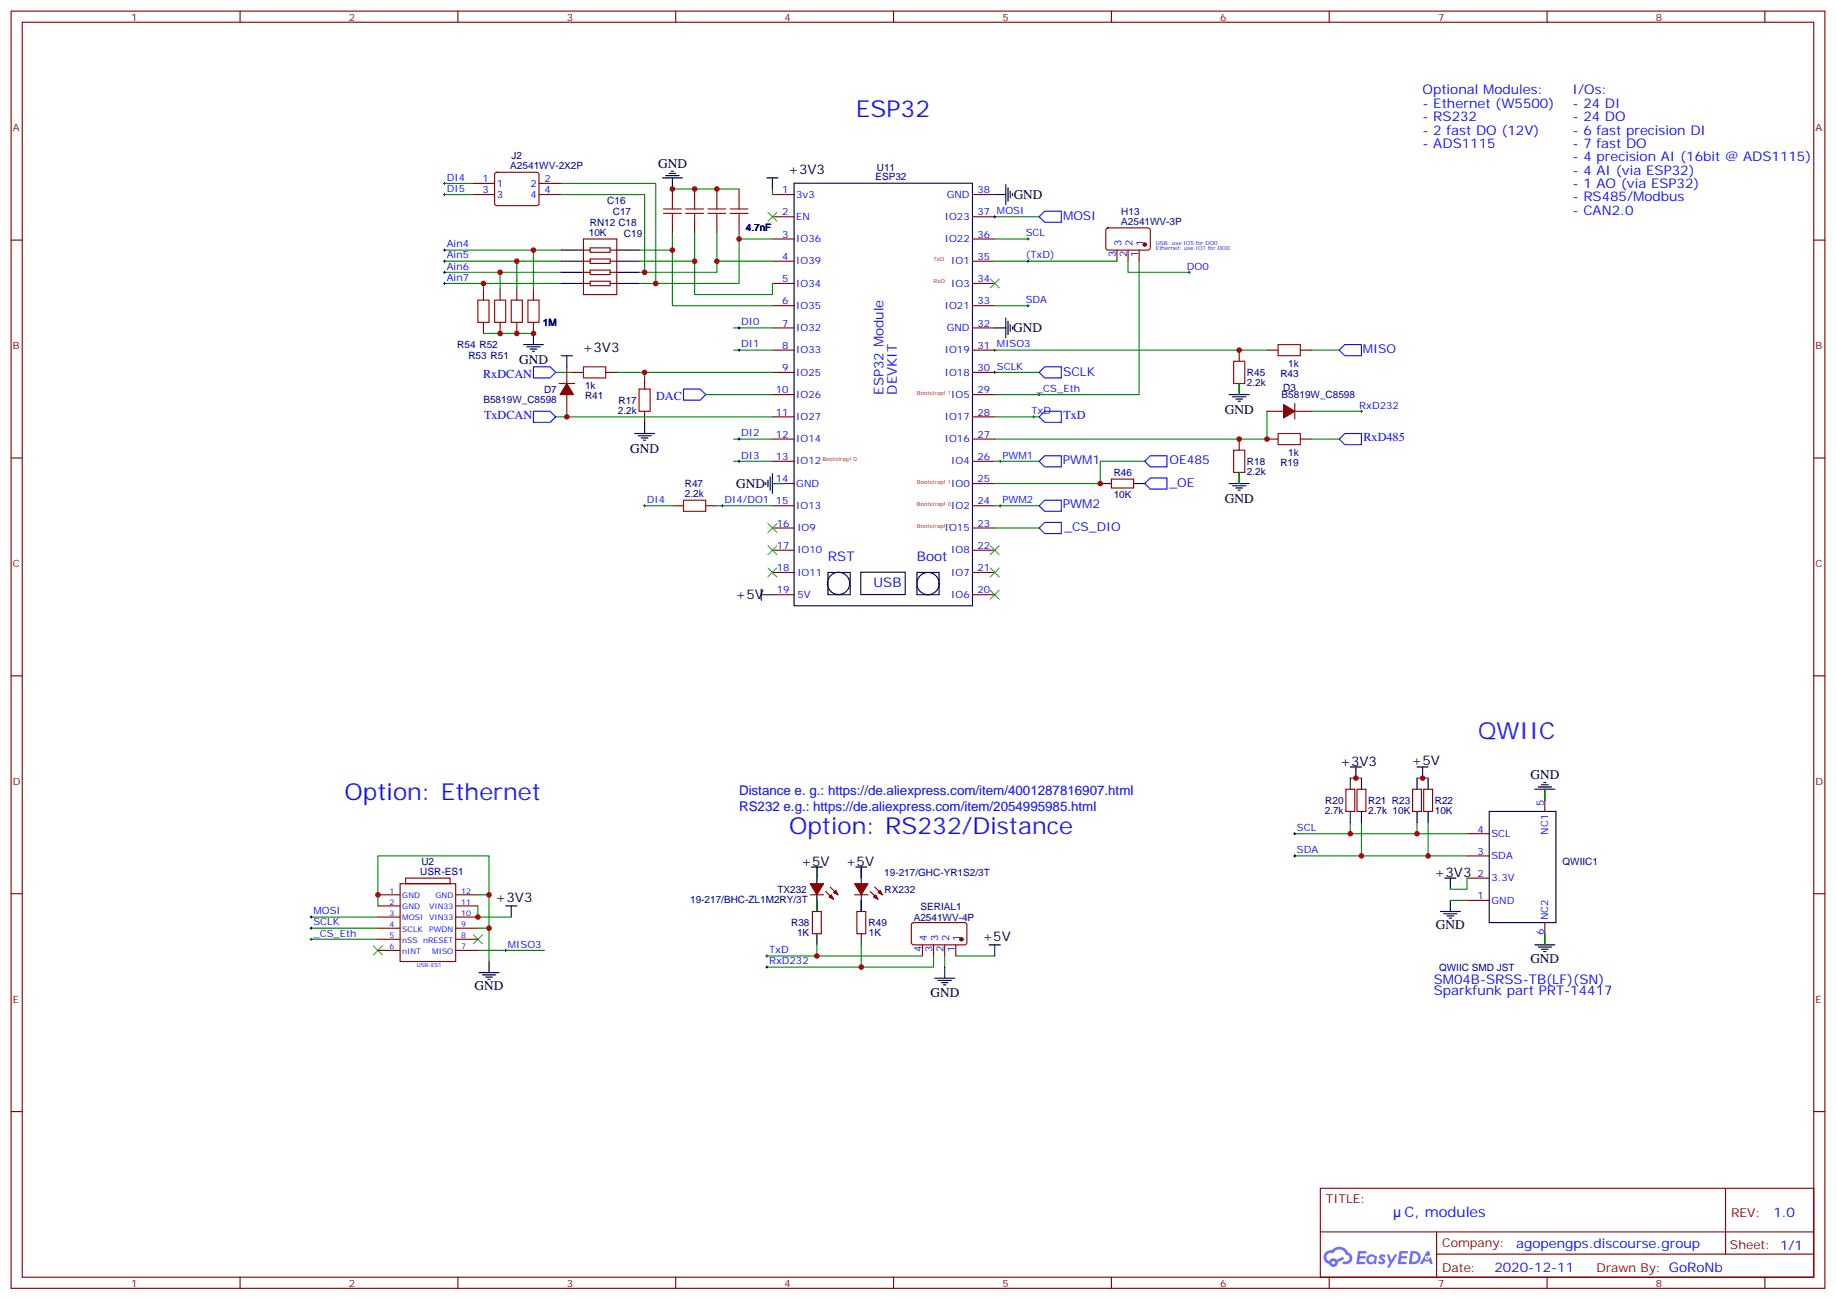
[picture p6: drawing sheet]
<svg xmlns="http://www.w3.org/2000/svg" width="583mm" height="413mm" viewBox="0 0 583 413" stroke-linecap="round" stroke-linejoin="round" font-family="sans-serif">
<g fill="none" stroke="#870000" stroke-width=".35">
<path d="M3.5 3.5h575.8v405.4h-575.8zM7.1 7.1h568.6v398.2h-568.6zM76.2 3.5v3.6M145.3 3.5v3.6M214.5 3.5v3.6M283.6 3.5v3.6M352.8 3.5v3.6M421.9 3.5v3.6M491.1 3.5v3.6M560.2 3.5v3.6M3.5 76.2h3.6M575.7 76.2h3.6"/>
<path d="M3.5 145.3h3.6M575.7 145.3h3.6M3.5 214.5h3.6M575.7 214.5h3.6M3.5 283.6h3.6M575.7 283.6h3.6M3.5 352.8h3.6M575.7 352.8h3.6M419.1 377.1h156.6v28.2h-156.6zM547.7 377.1v20.9M419.1 391h156.5M456 398h119.6"/>
<path d="M456 391v14.1M76.2 405.3v3.6M145.3 405.3v3.6M214.5 405.3v3.6M283.6 405.3v3.6M352.8 405.3v3.6M421.9 405.3v3.6M491.1 405.3v3.6M560.2 405.3v3.6"/>
</g>
<g fill="#5487ff">
<path d="M438.1 398.3a1.22 1.22 0 0 1 1.7 .3l-.4 .5a.47 .47 0 0 0-.3-.4 .47 .47 0 0 0-.5 .2l.1 .3a1.14 1.14 0 0 1 .8 1.7 1.14 1.14 0 0 1-1.9 0l-.2-.2 .5-.5 .7 .4a.29 .29 0 0 0 .3-.3 .29 .29 0 0 0-.2-.3 1.04 1.04 0 0 1-.6-1.7z"/>
<path d="M431.1 397h2.3l.4 .2-.2 .5-1.8 .1-.1 .8h1.5l.3 .4-.3 .4h-1.6l-.2 1.1h1.7l.2 .3-.2 .3-2.6 .1z"/>
<path d="M444.2 397.1l2.7 .1-.1 .5-1.8 .1-.2 .8h1.6l.3 .4-.4 .4h-1.6l-.1 1.1h1.7l.2 .3-.2 .3-2.7 .1z"/>
<path d="M453 397.1h.7l.3 1.2-.6 .3a.69 .69 0 0 0-1 .3 .69 .69 0 0 0 .4 1 .69 .69 0 0 0 .9-.7l.5-.2 .6 2.2h-.8l-.3-.9h-1.7l-.5 .9h-.8z"/>
<path d="M440.2 398.1h.8l.6 1.9 1.1-1.9h.9l-2.6 4.2h-.8l.9-1.5z"/>
<path d="M447.8 397.1l-.6 4.1h1.3a2.11 2.11 0 0 0 2.5-2.1 2.11 2.11 0 0 0-2.5-2zM448.5 397.8a1.43 1.43 0 0 1 1.6 1.6 1.43 1.43 0 0 1-2 1.1z"/>
<path d="M434.1 398.7a1.54 1.54 0 0 0-.1 2.1 1.54 1.54 0 0 0 2.1 .2l.7 .2 .3-2.3-.6-.3a1.49 1.49 0 0 0-2.4 .1zM434.3 399.7a.95 .95 0 0 1 1.9 0 .95 .95 0 0 1-1.9 0z"/>
<path d="M420.8 397.4a2.18 2.18 0 0 0 1.1 3.7 1.44 1.44 0 0 0 1.6 1 1.44 1.44 0 0 0 1.2-1.5l2-1-.5-.8-1.9 1a1.47 1.47 0 0 0-2.4 .4 1.39 1.39 0 0 1-.7-1.9 1.39 1.39 0 0 1 2-.5 2.12 2.12 0 0 1 2.2-1.3 2.12 2.12 0 0 1 1.9 1.7 1.14 1.14 0 0 1 1 1.4 1.14 1.14 0 0 1-1.6 .8 .43 .43 0 0 0-.5 .3 .43 .43 0 0 0 .4 .5 1.98 1.98 0 0 0 2.5-1.2 1.98 1.98 0 0 0-1.2-2.5 3.1 3.1 0 0 0-5.3-.7l-.9 .1zM422.7 400.7a.55 .55 0 0 1 1.1 0 .55 .55 0 0 1-1.1 0z"/>
<circle cx="453" cy="399.2" r=".26"/>
</g>
<g fill="none" stroke="#00f" stroke-width=".35">
<path d="M329.8 68.8l1.8-1.8h5.3v3.6h-5.3zM169.3 116.4h5.3l1.8 1.8-1.8 1.7h-5.3zM329.8 118.2l1.8-1.8h5.3v3.5h-5.3zM425.1 111.1l1.8-1.7h5.3v3.5h-5.3zM169.3 130.5h5.3l1.8 1.8-1.8 1.8h-5.3zM217 123.5h5.2l1.8 1.7-1.8 1.8h-5.2zM329.8 132.3l1.8-1.8h5.3v3.6h-5.3zM425.1 139.3l1.8-1.7h5.3v3.5h-5.3zM329.8 146.4l1.8-1.8h5.3v3.6h-5.3zM363.4 153.5l1.7-1.8h5.3v3.5h-5.3zM365.1 144.6h5.3v3.6h-5.3l-1.7-1.8zM329.8 167.6l1.8-1.8h5.3v3.5h-5.3z"/>
<path d="M329.8 160.5l1.8-1.8h5.3v3.6h-5.3z"/>
</g>
<g fill="none" stroke="#008700" stroke-width=".35">
<path d="M141.1 58.2h8.8M178.2 58.2h29.9v31.8M213.4 60h21.2M245.2 60v1.7M141.1 79.4h37.1M141.1 61.7h8.8M169.3 79.4v12.3M178.2 61.7h26.4v24.7M213.4 79.4v17.6h31.8M213.4 74.1v5.3h-10.6M220.5 74.1v8.8h-17.7M227.5 74.1v12.3h-24.7"/>
<path d="M234.6 74.1v15.9h-31.8M234.6 75.8h10.6M315.7 68.8h14.1M315.7 75.8h10.6M141.1 82.9h37.1M141.1 86.4h37.1M141.1 90h37.1M153.5 90v1.7M158.7 86.4v5.3M164 82.9v8.8M220.5 82.9v10.6h24.7v-3.5M227.5 82.9h17.7"/>
<path d="M315.7 82.9h38.8M315.7 97h10.6M358.1 82.9v3.5h19.4M361.6 82.9v42.3h-45.9M153.5 105.8h15.8M176.4 118.2h5.3M195.8 118.2h49.4M204.6 118.2v1.7M232.8 104.1h12.4M232.8 111.1h12.4M315.7 118.2h14.1M315.7 111.1h86.5"/>
<path d="M416.3 111.1h8.8M176.4 132.3h68.8M179.9 130.5v1.8M224 125.2h21.2M232.8 139.3h12.4M315.7 132.3h14.1M393.3 121.7v3.5M402.2 130.5v8.8h-86.5M416.3 139.3h8.8M416.3 130.5h15.9M232.8 146.4h12.4M245.2 153.5h3.5"/>
<path d="M315.7 146.4h14.1M363.4 146.4h-14.2v7.1h-33.5M393.3 149.9v3.6M204.6 160.5h8.8M227.5 160.5h17.7M315.7 167.6h14.1M315.7 160.5h14.1M428.6 246.9h3.6M449.8 246.9h3.5M490.4 250.5v3.5M259.3 275.2v3.5M273.4 275.2v3.5"/>
<path d="M411 271.6h54.7M411 264.6h54.7M428.6 261.1v3.5M432.2 261.1v10.5M449.8 261.1v3.5M453.3 261.1v10.5M465.7 278.7v3.5h-5.3M98.8 291h21.1M98.8 294.6h21.1M98.8 298.1h21.1M119.9 287.5v-15.9h35.3v23M151.7 287.5v3.5h10.6"/>
<path d="M151.7 294.6h3.5v10.6M151.7 284h3.5M259.3 285.7v3.6M259.3 299.9v3.5M273.4 285.7v3.6M273.4 299.9v7M460.4 285.7h5.3M490.4 296.3v3.6M151.7 301.6h21.2M243.4 303.4h49.4M296.3 303.4v3.5h-52.9M299.9 303.4v3.5"/>
<path d="M303.4 303.4h12.3"/>
</g>
<g fill="none" stroke="#3c3" stroke-width=".35">
<path d="M243.8 67.4l2.8 2.8M246.6 67.4l-2.8 2.8M314.3 88.5l2.8 2.9M317.1 88.5l-2.8 2.9M243.8 173.2l2.8 2.8M243.8 166.2l2.8 2.8M246.6 173.2l-2.8 2.8M246.6 166.2l-2.8 2.8M314.3 173.2l2.8 2.8M317.1 173.2l-2.8 2.8M243.8 180.3l2.8 2.8M246.6 180.3l-2.8 2.8"/>
<path d="M314.3 180.3l2.8 2.8M314.3 187.3l2.8 2.8M317.1 180.3l-2.8 2.8M317.1 187.3l-2.8 2.8M150.3 296.7l2.8 2.8M153.1 296.7l-2.8 2.8M118.5 300.2l2.9 2.8M121.4 300.2l-2.9 2.8"/>
</g>
<g fill="none" stroke="#000" stroke-width=".32">
<path d="M140.8 58.2h.7M141.1 57.9v.7M140.8 61.7h.7M140.8 79.4h.7M141.1 61.4v.7M141.1 79v.7M315.4 68.8h.7M315.7 68.4v.7M326 75.8h.7M326.3 75.5v.7M140.8 90h.7M140.8 86.4h.7"/>
<path d="M140.8 82.9h.7M141.1 82.5v.8M141.1 86.1v.7M141.1 89.6v.7M326 82.9h.7M326 97h.7M326.3 82.5v.8M326.3 96.7v.7M377.1 86.4h.7M377.5 86.1v.7M234.2 111.1h.7M234.2 104.1h.7"/>
<path d="M234.6 103.7v.7M234.6 110.8v.7M315.4 118.2h.7M315.4 111.1h.7M315.7 110.8v.7M315.7 117.8v.7M234.2 139.3h.7M234.6 139v.7M327.7 132.3h.7M328.1 131.9v.7M329.5 125.2h.7M329.8 124.9v.7"/>
<path d="M431.8 130.5h.7M432.2 130.2v.7M234.2 146.4h.7M234.6 146v.8M317.1 146.4h.8M317.5 146v.8M204.3 160.5h.7M204.6 160.2v.7M229 160.5h.7M229.3 160.2v.7M317.1 160.5h.8M317.5 160.2v.7"/>
<path d="M410.6 271.6h.7M410.6 264.6h.7M411 264.2v.7M411 271.3v.7M98.4 298.1h.7M98.4 291h.7M98.4 294.6h.7M98.8 290.7v.7M98.8 294.2v.7M98.8 297.7v.7M160.2 301.6h.7M160.5 301.3v.7"/>
<path d="M243.1 303.4h.7M243.1 306.9h.7M243.4 303v.7M243.4 306.6v.7"/>
</g>
<g fill="none" stroke="#000" stroke-width=".35">
<path d="M210.3 56.4h6.3M211.3 55.7h4.2M212.4 55h2.1M213.1 54.3h.7M213.4 56.4v3.6M243.4 56.4h3.5M245.2 56.4v3.6M252.1 58.2h56.6v134.1h-56.6zM319.3 58.6v6.3M320 59.6v4.3M178.2 79.4h7M195.8 79.4h7"/>
<path d="M315.7 61.7h3.6M320.7 60.7v2.1M321.4 61.4v.7M178.2 82.9h7M178.2 86.4h7M178.2 90h7M195.8 82.9h7M195.8 86.4h7M195.8 90h7M166.2 109.4h6.3M167.2 110.1h4.2M168.3 110.8h2.1"/>
<path d="M169 111.5h.7M169.3 105.8v3.6M178.2 112.9h3.5M179.9 112.9v3.5M315.7 104.1h3.6M319.3 100.9v6.3M320 102v4.2M320.7 103v2.1M321.4 103.7v.7M201.4 137.6h6.4M202.5 138.3h4.2M203.6 139h2.1"/>
<path d="M204.3 139.7h.7M204.6 134.1v3.5M390.2 125.2h6.3M391.2 125.9h4.3M392.3 126.6h2.1M393 127.4h.7M393.3 121.7v3.5M243.1 153.1v.7M243.8 152.4v2.1M244.5 151.3v4.3M245.2 153.5h3.5M245.2 150.3v6.3"/>
<path d="M349.2 153.5h3.6M359.8 153.5h3.6M390.2 153.5h6.3M391.2 154.2h4.3M392.3 154.9h2.1M393 155.6h.7M393.3 149.9v3.6M241.7 188.7h3.5M241.7 187v3.5M262.8 181.7h7.1v7h-7.1zM273.2 181.6h14.1v7.1h-14.1zM291 181.7h7.1v7h-7.1z"/>
<path d="M428.6 243.4h3.6M428.6 246.9v3.6M428.6 257.5v3.6M430.4 243.4v3.5M432.2 246.9v3.6M432.2 257.5v3.6M449.8 243.4h3.5M449.8 246.9v3.6M449.8 257.5v3.6M451.6 243.4v3.5M453.3 246.9v3.6M453.3 257.5v3.6"/>
<path d="M472.7 257.5h21.2v35.3h-21.2zM487.2 250.5h6.3M488.2 249.8h4.3M489.3 249.1h2.1M490 248.4h.7M490.4 250.5v3.5M257.5 275.2h3.6M259.3 275.2v5.3M271.6 275.2h3.6M273.4 275.2v5.3M458.6 278.7h3.5M460.4 278.7v3.5"/>
<path d="M160.5 287.5h3.5M162.3 287.5v3.5M259.3 284v5.3M259.3 296.3v3.6M273.4 284v5.3M273.4 296.3v3.6M314 299.9h3.5M315.7 299.9v3.5M457.2 289.3h6.3M458.3 290h4.2M459.3 290.7h2.1M460 291.4h.7"/>
<path d="M460.4 285.7v3.6M487.2 299.9h6.3M490.4 296.3v3.6M152 308.7h6.4M153.1 309.4h4.2M154.2 310.1h2.1M154.9 310.8h.7M155.2 305.2v3.5M296.7 310.4h6.3M297.7 311.1h4.3M298.8 311.9h2.1M299.5 312.6h.7"/>
<path d="M299.9 306.9v3.5M488.2 300.6h4.3M489.3 301.3h2.1M490 302h.7"/>
<circle cx="266.2" cy="185.2" r="3.5"/>
<circle cx="294.6" cy="185.2" r="3.5"/>
</g>
<g fill="none" stroke="#870000" stroke-width=".35">
<path d="M149.9 58.2h7.1M157.2 54.9l.5-.2h12.7l.5 .2 .2 .5-.1 9.4-.6 .5-13-.1-.4-.6v-9.2zM171.1 58.2h7.1M213.4 60v3.5M220.5 60v3.5M227.5 60v3.5M234.6 60v3.5M149.9 61.7h7.1M171.1 61.7h7.1M185.2 75.8h10.6v17.7h-10.6zM185.2 79.4h2.1M187.3 78.7h6.4v1.4h-6.4z"/>
<path d="M193.7 79.4h2.1M213.4 70.6v3.5M220.5 70.6v3.5M227.5 70.6v3.5M234.6 70.6v3.5M245.2 75.8h7M245.2 68.8h7M245.2 61.7h7M308.7 75.8h7M308.7 68.8h7M308.7 61.7h7M351.2 72.5l.5-.2 13 .1 .4 .6v5.9l-.7 .5-13-.1-.4-.6v-5.7z"/>
<path d="M354.5 79.4v3.5M358.1 79.4v3.5M361.6 79.4v3.5M153.5 91.7v3.5M158.7 91.7v3.5M164 91.7v3.5M169.3 91.7v3.5M185.2 90h2.1M185.2 82.9h2.1M185.2 86.4h2.1M187.3 82.2h6.4v1.4h-6.4zM187.3 85.7h6.4v1.4h-6.4z"/>
<path d="M187.3 89.3h6.4v1.4h-6.4zM193.7 90h2.1M193.7 82.9h2.1M193.7 86.4h2.1M245.2 97h7M245.2 90h7M245.2 82.9h7M308.7 97h7M308.7 90h7M308.7 82.9h7M153.5 102.3v3.5M158.7 102.3v3.5"/>
<path d="M164 102.3v3.5M169.3 102.3v3.5M179.9 116.4v5.3M181.7 118.2h3.5M192.3 118.2h3.5M204.6 119.9v3.6M245.2 118.2h7M245.2 111.1h7M245.2 104.1h7M308.7 118.2h7M308.7 111.1h7M308.7 104.1h7"/>
<path d="M393.3 111.1v3.6M402.2 111.1h3.5M412.7 111.1h3.6M177.4 121.7h5M179.9 125.2v5.3M204.6 130.5v3.6M245.2 139.3h7M245.2 132.3h7M245.2 125.2h7M308.7 139.3h7M308.7 132.3h7M308.7 125.2h7"/>
<path d="M393.3 121.7v3.5M393.3 139.3v3.6M402.2 139.3h3.5M402.2 130.5h5.3M411 128.1v4.9M411 130.5h5.3M412.7 139.3h3.6M245.2 153.5h7M245.2 146.4h7M308.7 153.5h7M308.7 146.4h7M352.8 152h7v2.9h-7z"/>
<path d="M393.3 149.9v3.6M213.4 160.5h3.6M224 160.5h3.5M245.2 160.5h7M245.2 167.6h7M245.2 174.6h7M308.7 160.5h7M308.7 167.6h7M308.7 174.6h7M245.2 181.7h7M245.2 188.7h7M308.7 181.7h7"/>
<path d="M308.7 188.7h7M427.2 250.5h2.8v7h-2.8zM430.7 250.5h2.9v7h-2.9zM448.4 250.5h2.8v7h-2.8zM451.9 250.5h2.8v7h-2.8zM490.4 250.5v7M128.8 278.7h14.1v1.8h-14.1zM465.7 278.7h7M465.7 271.6h7M465.7 264.6h7M119.9 284h7.1M119.9 287.5h7.1"/>
<path d="M119.9 291h7.1M119.9 294.6h7.1M119.9 298.1h7.1M127 280.5h17.6v24.7h-17.6zM144.6 284h7.1M144.6 287.5h7.1M144.6 291h7.1M144.6 294.6h7.1M144.6 298.1h7.1M257.2 284h4.2M257.9 289.3h2.8v7h-2.8zM262.1 282.9l2.5 2.5"/>
<path d="M263.5 281.5l2.5 2.5M271.3 284h4.2M272 289.3h2.8v7h-2.8zM276.2 282.9l2.5 2.5M277.6 281.5l2.5 2.5M289.5 293l.5-.2 16.5 .1 .4 .6v5.9l-.7 .5-16.5-.1-.4-.6v-5.7zM292.8 299.9v3.5M296.3 299.9v3.5M299.9 299.9v3.5M303.4 299.9v3.5M465.7 285.7h7M490.4 292.8v7.1"/>
<path d="M119.9 301.6h7.1M144.6 301.6h7.1"/>
</g>
<g fill="#870000" stroke="#870000" stroke-width=".35">
<path d="M257.2 280.5h4.2l-2.1 3.5z"/>
<path d="M263.2 284.7l.7-.7 .7 1.4z"/>
<path d="M264.6 283.3l.7-.7 .7 1.4z"/>
<path d="M271.3 280.5h4.2l-2.1 3.5z"/>
<path d="M277.3 284.7l.7-.7 .7 1.4z"/>
<path d="M278.7 283.3l.7-.7 .7 1.4z"/>
<path d="M179.9 121.7l2.1 3.5h-4.2z"/>
<path d="M407.5 128.4l3.5 2.1-3.5 2.1z"/>
<circle cx="305.2" cy="298.1" r=".53"/>
<circle cx="363.4" cy="77.6" r=".53"/>
</g>
<g fill="none" stroke="#a10000" stroke-width=".35">
<path d="M210.6 67.7h5.7M210.6 66.3h5.7M213.4 63.5v2.8M213.4 67.7v2.9M217.7 67.7h5.6M217.7 66.3h5.6M220.5 63.5v2.8M220.5 67.7v2.9M224.7 67.7h5.7M224.7 66.3h5.7M227.5 63.5v2.8M227.5 67.7v2.9"/>
<path d="M231.8 67.7h5.6M231.8 66.3h5.6M234.6 63.5v2.8M234.6 67.7v2.9M151.7 95.2h3.5v7.1h-3.5zM157 95.2h3.5v7.1h-3.5zM162.3 95.2h3.5v7.1h-3.5zM167.6 95.2h3.5v7.1h-3.5zM185.2 116.4h7.1v3.5h-7.1zM391.6 114.7h3.5v7h-3.5zM405.7 109.4h7v3.5h-7zM202.8 123.5h3.6v7h-3.6z"/>
<path d="M405.7 137.6h7v3.5h-7zM217 158.7h7v3.6h-7zM391.6 142.9h3.5v7h-3.5z"/>
</g>
<g fill="#c00">
<circle cx="155.2" cy="284" r=".88"/>
<circle cx="155.2" cy="294.6" r=".88"/>
<circle cx="393.3" cy="139.3" r=".88"/>
<circle cx="393.3" cy="111.1" r=".88"/>
<circle cx="213.4" cy="60" r=".88"/>
<circle cx="220.5" cy="60" r=".88"/>
<circle cx="227.5" cy="60" r=".88"/>
<circle cx="234.6" cy="75.8" r=".88"/>
<circle cx="227.5" cy="82.9" r=".88"/>
<circle cx="220.5" cy="82.9" r=".88"/>
<circle cx="259.3" cy="303.4" r=".88"/>
<circle cx="273.4" cy="306.9" r=".88"/>
<circle cx="169.3" cy="105.8" r=".88"/>
<circle cx="164" cy="105.8" r=".88"/>
<circle cx="158.8" cy="105.8" r=".88"/>
<circle cx="153.5" cy="90" r=".88"/>
<circle cx="158.8" cy="86.4" r=".88"/>
<circle cx="164" cy="82.9" r=".88"/>
<circle cx="169.3" cy="79.4" r=".88"/>
<circle cx="451.6" cy="246.9" r=".88"/>
<circle cx="432.2" cy="271.6" r=".88"/>
<circle cx="428.6" cy="264.6" r=".88"/>
<circle cx="430.4" cy="246.9" r=".88"/>
<circle cx="449.8" cy="264.6" r=".88"/>
<circle cx="453.3" cy="271.6" r=".88"/>
<circle cx="119.9" cy="284" r=".88"/>
<circle cx="151.7" cy="291" r=".88"/>
<circle cx="402.2" cy="139.3" r=".88"/>
<circle cx="204.6" cy="118.2" r=".88"/>
<circle cx="179.9" cy="132.3" r=".88"/>
<circle cx="213.4" cy="79.4" r=".88"/>
<circle cx="204.6" cy="86.4" r=".88"/>
<circle cx="208.1" cy="90" r=".88"/>
<circle cx="349.3" cy="153.5" r=".88"/>
</g>
<g font-size="7.4" fill="#00f">
<text x="271.6" y="37">ESP32</text>
<text x="469.2" y="234.6">QWIIC</text>
<text x="109.4" y="254">Option: Ethernet</text>
<text x="250.5" y="264.6">Option: RS232/Distance</text>
</g>
<text font-size="4.6" fill="#00f" x="445.8" y="386.1">C, modules</text>
<g font-size="4.2" fill="#00f">
<text x="451.6" y="30">Optional Modules:</text>
<text x="499.2" y="30">I/Os:</text>
<text x="451.6" y="34.2">- Ethernet (W5500)</text>
<text x="499.2" y="34.2">- 24 DI</text>
<text x="451.6" y="38.5">- RS232</text>
<text x="499.2" y="38.5">- 24 DO</text>
<text x="451.6" y="42.7">- 2 fast DO (12V)</text>
<text x="451.6" y="46.9">- ADS1115</text>
<text x="499.2" y="42.7">- 6 fast precision DI</text>
<text x="499.2" y="46.9">- 7 fast DO</text>
<text x="499.2" y="51.2">- 4 precision AI (16bit @ ADS1115)</text>
<text x="499.2" y="55.4">- 4 AI (via ESP32)</text>
<text x="499.2" y="59.6">- 1 AO (via ESP32)</text>
<text x="499.2" y="63.9">- RS485/Modbus</text>
<text x="499.2" y="68.1">- CAN2.0</text>
<text x="280.5" y="125.2" transform="rotate(-90 280.5 125.2)">ESP32 Module</text>
<text x="284.7" y="125.2" transform="rotate(-90 284.7 125.2)">DEVKIT</text>
<text x="262.8" y="178.2">RST</text>
<text x="291" y="178.2">Boot</text>
<text x="277.3" y="186.3">USB</text>
<text x="234.6" y="257.5">RS232 e.g.: https://de.aliexpress.com/item/2054995985.html</text>
<text x="234.6" y="252.2">Distance e. g.: https://de.aliexpress.com/item/4001287816907.html</text>
<text x="455.1" y="312.2">SM04B-SRSS-TB(LF)(SN)</text>
<text x="455.1" y="315.7">Sparkfunk part PRT-14417</text>
<text x="562.9" y="386.4">1.0</text>
<text x="481.3" y="395.9">agopengps.discourse.group</text>
<text x="474.4" y="403.7">2020-12-11</text>
</g>
<g font-size="4.2">
<text x="208.9" y="53.3">GND</text>
<text x="250.2" y="55.4">+3V3</text>
<text x="321.8" y="63.1">GND</text>
<text x="321.6" y="105.5">GND</text>
<text x="184.9" y="111.8">+3V3</text>
<text x="164.8" y="115.4">GND</text>
<text x="388.8" y="131.3">GND</text>
<text x="200.1" y="143.7">GND</text>
<text x="233.7" y="154.9">GND</text>
<text x="388.8" y="159.5">GND</text>
<text x="233.5" y="190.1">+5V</text>
<text x="425.4" y="243.1">+3V3</text>
<text x="448" y="242.7">+5V</text>
<text x="485.8" y="247.2">GND</text>
<text x="254.3" y="274.8">+5V</text>
<text x="268.4" y="274.8">+5V</text>
<text x="455.4" y="278.4">+3V3</text>
<text x="157.3" y="286.3">+3V3</text>
<text x="311.8" y="298.8">+5V</text>
<text x="455.8" y="294.9">GND</text>
<text x="485.8" y="305.5">GND</text>
<text x="150.6" y="314.3">GND</text>
<text x="295.3" y="316.4">GND</text>
</g>
<g font-size="3.9" fill="#00f">
<text x="337.4" y="69.8">MOSI</text>
<text x="432.6" y="112.1">MISO</text>
<text x="153.4" y="119.9">RxDCAN</text>
<text x="337.4" y="119.2">SCLK</text>
<text x="208.3" y="127">DAC</text>
<text x="153.7" y="133">TxDCAN</text>
<text x="337.6" y="133">TxD</text>
<text x="432.8" y="140">RxD485</text>
<text x="337.4" y="147.3">PWM1</text>
<text x="371.2" y="147.4">OE485</text>
<text x="371.2" y="154.5">_OE</text>
<text x="337.4" y="161.4">PWM2</text>
<text x="337.8" y="168.6">_CS_DIO</text>
</g>
<g font-size="3.9" fill="#800">
<text x="420.9" y="381.7">TITLE:</text>
<text x="549.5" y="386.4">REV:</text>
<text x="457.8" y="395.9">Company:</text>
<text x="549.1" y="396.5">Sheet: 1/1</text>
<text x="457.8" y="403.6">Date:</text>
<text x="506.8" y="403.7">Drawn By: GoRoNb</text>
</g>
<g font-size="3.2" fill="#800">
<text x="41.6" y="6.5">1</text>
<text x="110.8" y="6.5">2</text>
<text x="179.9" y="6.5">3</text>
<text x="249.1" y="6.5">4</text>
<text x="318.2" y="6.5">5</text>
<text x="387.3" y="6.5">6</text>
<text x="456.5" y="6.5">7</text>
<text x="525.6" y="6.5">8</text>
<text x="4.1" y="41.6">A</text>
<text x="576.3" y="41.6">A</text>
<text x="4.1" y="110.8">B</text>
<text x="576.3" y="110.8">B</text>
<text x="4.1" y="179.9">C</text>
<text x="576.3" y="179.9">C</text>
<text x="4.1" y="249.1">D</text>
<text x="576.3" y="249.1">D</text>
<text x="4.1" y="318.2">E</text>
<text x="576.3" y="318.2">E</text>
<text x="41.6" y="408.3">1</text>
<text x="110.8" y="408.3">2</text>
<text x="179.9" y="408.3">3</text>
<text x="249.1" y="408.3">4</text>
<text x="318.2" y="408.3">5</text>
<text x="387.3" y="408.3">6</text>
<text x="456.5" y="408.3">7</text>
<text x="525.6" y="408.3">8</text>
</g>
<g font-size="3.2" fill="#000080">
<text x="162" y="53.6">A2541WV-2X2P</text>
<text x="162.3" y="50.4">J2</text>
<text x="277.9" y="57.1">ESP32</text>
<text x="278.3" y="54.2">U11</text>
<text x="192.8" y="64.6">C16</text>
<text x="187.2" y="71.6">RN12 C18</text>
<text x="194.5" y="68.2">C17</text>
<text x="355.9" y="71.3">A2541WV-3P</text>
<text x="355.9" y="68.1">H13</text>
<text x="186.9" y="74.8">10K</text>
<text x="198.1" y="75.2">C19</text>
<text x="236.7" y="73.4">4.7nF</text>
<text x="172.3" y="103.4">1M</text>
<text x="145.2" y="110.5">R54 R52</text>
<text x="148.7" y="114">R53 R51</text>
<text x="395.8" y="119.4">R45</text>
<text x="406.4" y="119.6">R43</text>
<text x="408.9" y="116.4">1k</text>
<text x="172.7" y="124.6">D7</text>
<text x="185.7" y="123.5">1k</text>
<text x="395.8" y="122.5">2.2k</text>
<text x="407.3" y="124.1">D3</text>
<text x="153.4" y="127.8">B5819W_C8598</text>
<text x="185.7" y="126.7">R41</text>
<text x="196.1" y="131.3">2.2k</text>
<text x="196.3" y="128.2">R17</text>
<text x="406.8" y="126.4">B5819W_C8598</text>
<text x="395.8" y="147.6">R18</text>
<text x="406.4" y="147.8">R19</text>
<text x="408.9" y="144.6">1k</text>
<text x="217.4" y="154.5">R47</text>
<text x="353.5" y="151.1">R46</text>
<text x="395.8" y="150.7">2.2k</text>
<text x="217.4" y="157.7">2.2k</text>
<text x="353.5" y="158.2">10K</text>
<text x="420.7" y="255.1">R20</text>
<text x="434.3" y="255.1">R21 R23</text>
<text x="455.4" y="255.2">R22</text>
<text x="420.5" y="258.4">2.7k</text>
<text x="434.3" y="258.4">2.7k 10K</text>
<text x="455.4" y="258.3">10K</text>
<text x="133.7" y="274.5">U2</text>
<text x="496" y="274.6">QWIIC1</text>
<text x="133.4" y="277.6">USR-ES1</text>
<text x="280.7" y="278.1">19-217/GHC-YR1S2/3T</text>
<text x="219.1" y="286.5">19-217/BHC-ZL1M2RY/3T</text>
<text x="246.8" y="283.3">TX232</text>
<text x="280.8" y="283.4">RX232</text>
<text x="251.1" y="294">R38</text>
<text x="275.7" y="294">R49</text>
<text x="290" y="292.2">A2541WV-4P</text>
<text x="292.2" y="288.7">SERIAL1</text>
<text x="253" y="297.1">1K</text>
<text x="275.8" y="297.1">1K</text>
<text x="456.8" y="308.1">QWIIC SMD JST</text>
</g>
<g font-size="3.2" fill="#00f">
<text x="141.8" y="57.3">DI4</text>
<text x="153.2" y="57.9">1</text>
<text x="157.7" y="59.3">1</text>
<text x="168.4" y="59.3">2</text>
<text x="172.9" y="57.9">2</text>
<text x="141.8" y="60.9">DI5</text>
<text x="153.2" y="61.4">3</text>
<text x="157.7" y="62.8">3</text>
<text x="168.4" y="62.8">4</text>
<text x="172.9" y="61.4">4</text>
<text x="248.3" y="61.3">1</text>
<text x="252.8" y="62.7">3v3</text>
<text x="300.5" y="62.7">GND</text>
<text x="310.3" y="61.3">38</text>
<text x="248.3" y="68.4">2</text>
<text x="252.8" y="69.8">EN</text>
<text x="299.9" y="69.8">IO23</text>
<text x="310.3" y="68.4">37 MOSI</text>
<text x="248.3" y="75.4">3</text>
<text x="252.8" y="76.9">IO36</text>
<text x="299.9" y="76.9">IO22</text>
<text x="310.3" y="75.4">36</text>
<text x="325.6" y="75">SCL</text>
<text x="141.8" y="78.5">Ain4</text>
<text x="141.8" y="82">Ain5</text>
<text x="248.3" y="82.5">4</text>
<text x="252.8" y="83.9">IO39</text>
<text x="302" y="83.9">IO1</text>
<text x="310.3" y="82.5">35</text>
<text x="325.6" y="82">(TxD)</text>
<text x="354.2" y="81.6" transform="rotate(-90 354.2 81.6)">3</text>
<text x="356" y="78.1" transform="rotate(-90 356 78.1)">3</text>
<text x="357.7" y="81.6" transform="rotate(-90 357.7 81.6)">2</text>
<text x="359.5" y="78.1" transform="rotate(-90 359.5 78.1)">2</text>
<text x="361.2" y="81.6" transform="rotate(-90 361.2 81.6)">1</text>
<text x="363" y="78.1" transform="rotate(-90 363 78.1)">1</text>
<text x="141.8" y="89.1">Ain7</text>
<text x="141.8" y="85.5">Ain6</text>
<text x="248.3" y="89.6">5</text>
<text x="310.3" y="89.6">34</text>
<text x="376.8" y="85.5">DO0</text>
<text x="252.8" y="91">IO34</text>
<text x="302" y="91">IO3</text>
<text x="248.3" y="96.6">6</text>
<text x="252.8" y="98">IO35</text>
<text x="299.9" y="98">IO21</text>
<text x="310.3" y="96.6">33</text>
<text x="325.6" y="96.1">SDA</text>
<text x="235.3" y="103.2">DI0</text>
<text x="248.3" y="103.7">7</text>
<text x="252.8" y="105.1">IO32</text>
<text x="300.5" y="105.1">GND</text>
<text x="310.3" y="103.7">32</text>
<text x="235.3" y="110.2">DI1</text>
<text x="248.3" y="110.7">8</text>
<text x="252.8" y="112.1">IO33</text>
<text x="299.9" y="112.1">IO19</text>
<text x="310.3" y="110.7">31 MISO3</text>
<text x="248.3" y="117.8">9</text>
<text x="252.8" y="119.2">IO25</text>
<text x="299.9" y="119.2">IO18</text>
<text x="310.3" y="117.8">30 SCLK</text>
<text x="246.3" y="124.8">10</text>
<text x="310.3" y="124.8">29</text>
<text x="329.1" y="124.4">_CS_Eth</text>
<text x="246.3" y="131.9">11</text>
<text x="252.8" y="126.2">IO26</text>
<text x="302" y="126.2">IO5</text>
<text x="310.3" y="131.9">28</text>
<text x="327.4" y="131.4">TxD</text>
<text x="431.4" y="129.6">RxD232</text>
<text x="252.8" y="133.3">IO27</text>
<text x="299.9" y="133.3">IO17</text>
<text x="235.3" y="138.5">DI2</text>
<text x="246.3" y="138.9">12</text>
<text x="252.8" y="140.4">IO14</text>
<text x="299.9" y="140.4">IO16</text>
<text x="310.3" y="138.9">27</text>
<text x="235.3" y="145.5">DI3</text>
<text x="246.3" y="146">13</text>
<text x="252.8" y="147.4">IO12</text>
<text x="302" y="147.4">IO4</text>
<text x="310.3" y="146">26</text>
<text x="318.2" y="145.5">PWM1</text>
<text x="246.3" y="153.1">14</text>
<text x="252.8" y="154.5">GND</text>
<text x="302" y="154.5">IO0</text>
<text x="310.3" y="153.1">25</text>
<text x="205.3" y="159.6">DI4</text>
<text x="230" y="159.6">DI4/DO1</text>
<text x="246.3" y="160.1">15</text>
<text x="252.8" y="161.5">IO13</text>
<text x="302" y="161.5">IO2</text>
<text x="310.3" y="160.1">24</text>
<text x="318.2" y="159.6">PWM2</text>
<text x="246.6" y="167.2">16</text>
<text x="310.3" y="167.2">23</text>
<text x="253.1" y="168.6">IO9</text>
<text x="299.9" y="168.6">IO15</text>
<text x="246.6" y="174.2">17</text>
<text x="253.1" y="175.6">IO10</text>
<text x="302" y="175.6">IO8</text>
<text x="310.3" y="174.2">22</text>
<text x="246.6" y="181.3">18</text>
<text x="253.1" y="182.7">IO11</text>
<text x="302" y="182.7">IO7</text>
<text x="310.3" y="181.3">21</text>
<text x="246.6" y="188.3">19</text>
<text x="253.1" y="189.7">5V</text>
<text x="302" y="189.7">IO6</text>
<text x="310.3" y="188.3">20</text>
<text x="490" y="255.8" transform="rotate(-90 490 255.8)">5</text>
<text x="411.7" y="263.7">SCL</text>
<text x="468.9" y="264.2">4</text>
<text x="473.4" y="265.6">SCL</text>
<text x="491.4" y="264.8" transform="rotate(-90 491.4 264.8)">NC1</text>
<text x="411.7" y="270.8">SDA</text>
<text x="468.9" y="271.3">3</text>
<text x="473.4" y="272.7">SDA</text>
<text x="468.9" y="278.3">2</text>
<text x="473.4" y="279.8">3.3V</text>
<text x="468.9" y="285.4">1</text>
<text x="473.4" y="286.8">GND</text>
<text x="99.5" y="290.2">MOSI</text>
<text x="99.5" y="293.7">SCLK</text>
<text x="491.4" y="292.1" transform="rotate(-90 491.4 292.1)">NC2</text>
<text x="99.5" y="297.2">_CS_Eth</text>
<text x="294.2" y="298.6" transform="rotate(-90 294.2 298.6)">4</text>
<text x="297.7" y="298.6" transform="rotate(-90 297.7 298.6)">3</text>
<text x="301.3" y="298.6" transform="rotate(-90 301.3 298.6)">2</text>
<text x="304.8" y="298.6" transform="rotate(-90 304.8 298.6)">1</text>
<text x="490" y="296.6" transform="rotate(-90 490 296.6)">6</text>
<text x="161.2" y="300.7">MISO3</text>
<text x="244.1" y="302.5">TxD</text>
<text x="292.5" y="302.1" transform="rotate(-90 292.5 302.1)">4</text>
<text x="296" y="302.1" transform="rotate(-90 296 302.1)">3</text>
<text x="299.5" y="302.1" transform="rotate(-90 299.5 302.1)">2</text>
<text x="303" y="302.1" transform="rotate(-90 303 302.1)">1</text>
<text x="244.1" y="306">RxD232</text>
</g>
<g font-size="2.5" fill="#00f">
<text x="123.7" y="283.6">1</text>
<text x="123.7" y="287.2">2</text>
<text x="127.7" y="285">GND</text>
<text x="138.3" y="285">GND</text>
<text x="146.4" y="287.2">11</text>
<text x="146.4" y="283.6">12</text>
<text x="123.7" y="290.7">3</text>
<text x="127.7" y="288.6">GND</text>
<text x="127.7" y="292.1">MOSI</text>
<text x="136.2" y="292.1">VIN33</text>
<text x="136.2" y="288.6">VIN33</text>
<text x="146.4" y="290.7">10</text>
<text x="123.7" y="294.2">4</text>
<text x="123.7" y="297.7">5</text>
<text x="127.7" y="295.6">SCLK</text>
<text x="127.7" y="299.2">nSS nRESET</text>
<text x="136.3" y="295.6">PWDN</text>
<text x="146.4" y="297.7">8</text>
<text x="146.4" y="294.2">9</text>
<text x="123.7" y="301.3">6</text>
<text x="127.7" y="302.7">nINT</text>
<text x="137.2" y="302.7">MISO</text>
<text x="146.4" y="301.3">7</text>
</g>
<g font-size="1.8" fill="#00f">
<text x="366.9" y="77.6">USB: use IO5 for DO0</text>
<text x="366.9" y="79.4">Ethernet: use IO1 for DO0</text>
<text x="132.3" y="306.9">USR-ES1</text>
</g>
<g font-size="1.8" fill="#f00">
<text x="296.3" y="82.9">TxD</text>
<text x="296.3" y="90">RxD</text>
<text x="291" y="125.2">Bootstrap! 1</text>
<text x="261.1" y="146.4">Bootstrap! 0</text>
<text x="291" y="153.5">Bootstrap! 1</text>
<text x="291" y="160.5">Bootstrap! 0</text>
<text x="291" y="167.6">Bootstrap! 1</text>
</g>
</svg>
